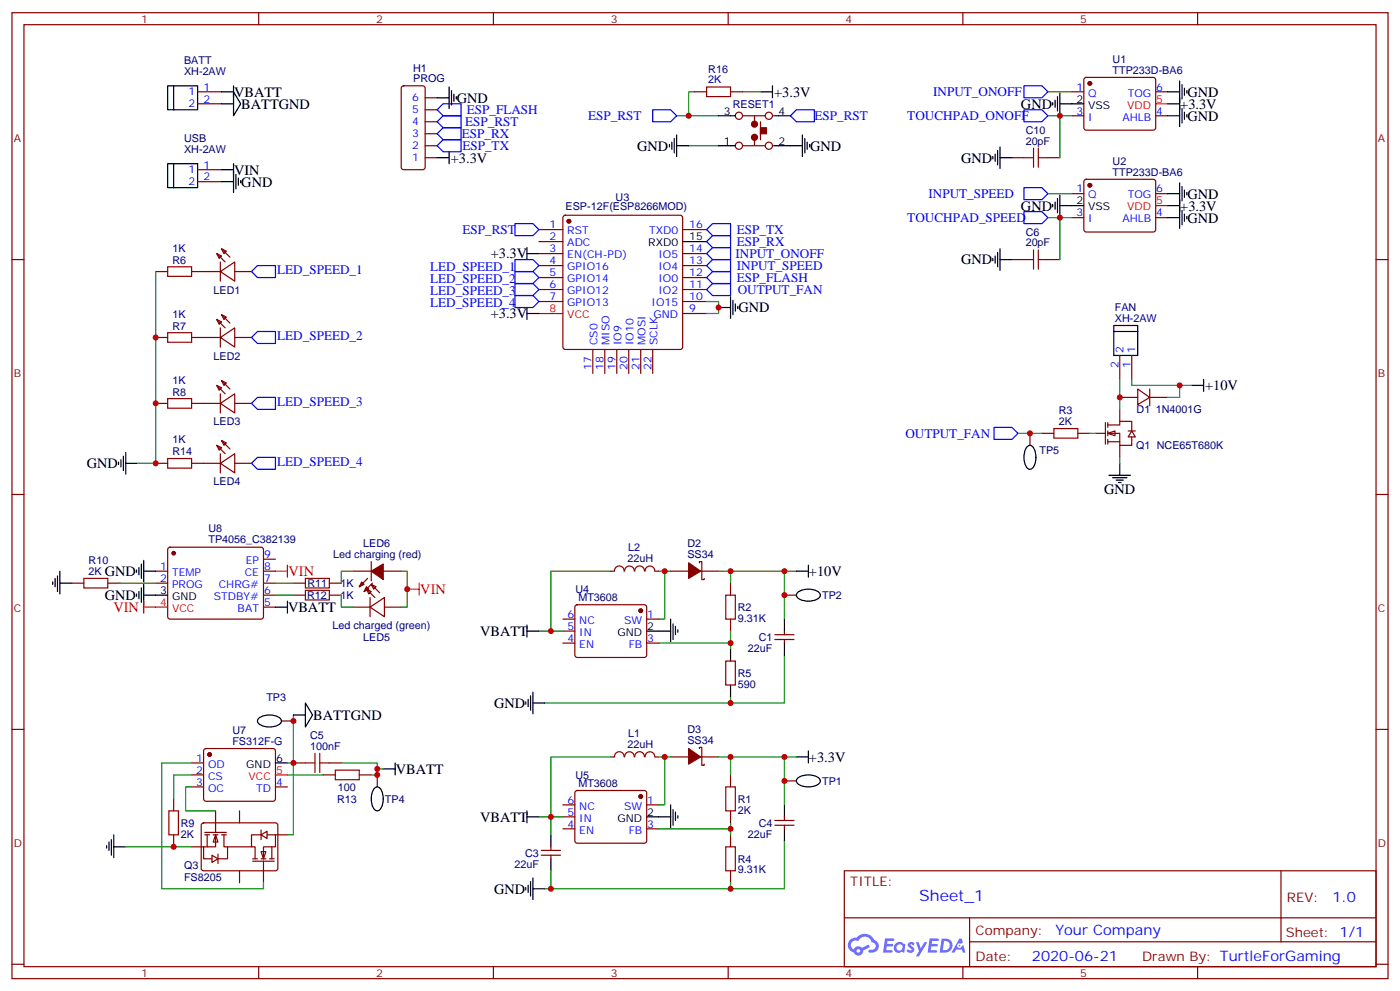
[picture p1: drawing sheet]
<svg xmlns="http://www.w3.org/2000/svg" width="412mm" height="292mm" viewBox="0 0 412 292" stroke-linecap="round" stroke-linejoin="round" font-family="sans-serif">
<g fill="none" stroke="#870000" stroke-width=".35">
<path d="M3.5 3.7h405.4v284.4h-405.4zM7.1 7.3h398.2v277.3h-398.2zM76.2 3.7v3.6M145.3 3.7v3.6M214.5 3.7v3.6M283.6 3.7v3.6M352.8 3.7v3.6M3.5 76.4h3.6M405.3 76.4h3.6M3.5 145.6h3.6M405.3 145.6h3.6M3.5 214.7h3.6"/>
<path d="M405.3 214.7h3.6M248.7 256.3h156.6v28.3h-156.6zM377.3 256.4v20.8M248.7 270.2h156.5M285.6 277.2h119.6M285.6 270.2v14.1M3.5 283.8h3.6M76.2 284.6v3.5M145.3 284.6v3.5M214.5 284.6v3.5M283.6 284.6v3.5M352.8 284.6v3.5"/>
<path d="M405.3 283.8h3.6"/>
</g>
<g fill="#5487ff">
<path d="M267.7 277.5a1.22 1.22 0 0 1 1.7 .3l-.4 .5a.47 .47 0 0 0-.3-.4 .47 .47 0 0 0-.5 .2l.1 .3a1.14 1.14 0 0 1 .8 1.7 1.14 1.14 0 0 1-1.9 0l-.2-.2 .5-.5 .7 .4a.29 .29 0 0 0 .3-.3 .29 .29 0 0 0-.2-.3 1.04 1.04 0 0 1-.6-1.7z"/>
<path d="M260.7 276.3h2.4l.3 .1-.2 .5-1.8 .1-.1 .9h1.5l.3 .3-.3 .4h-1.6l-.2 1.1h1.7l.2 .3-.2 .4h-2.6z"/>
<path d="M273.8 276.3h2.4l.3 .1-.1 .5-1.8 .1-.2 .9h1.6l.3 .3-.4 .4h-1.6l-.1 1.1h1.7l.2 .3-.2 .4h-2.6z"/>
<path d="M282.6 276.3h.7l.3 1.2-.6 .3a.69 .69 0 0 0-1 .3 .69 .69 0 0 0 .4 1 .69 .69 0 0 0 .9-.6l.5-.3 .6 2.2h-.8l-.2-.9h-1.8l-.5 .9h-.8z"/>
<path d="M269.8 277.3h.8l.6 1.9 1.1-1.9h.9l-2.6 4.2h-.8l.9-1.5z"/>
<path d="M277.4 276.3l-.6 4.1h1.3a2.11 2.11 0 0 0 2.5-2.1 2.11 2.11 0 0 0-2.5-2zM278.1 277a1.39 1.39 0 0 1 1.7 1.4 1.39 1.39 0 0 1-1.8 1.3h-.3z"/>
<path d="M263.7 277.9a1.54 1.54 0 0 0-.1 2.1 1.54 1.54 0 0 0 2.2 .2l.6 .2 .3-2.3-.2-.2-.4-.1a1.49 1.49 0 0 0-2.4 .1zM264 278.9a.94 .94 0 0 1 1.8 0 .94 .94 0 0 1-1.8 0z"/>
<path d="M250.4 276.6a2.18 2.18 0 0 0 1.1 3.8 1.44 1.44 0 0 0 1.6 .9 1.44 1.44 0 0 0 1.2-1.5l2-1-.5-.7-1.9 .9a1.47 1.47 0 0 0-2.4 .5 1.39 1.39 0 0 1-.7-2 1.39 1.39 0 0 1 2-.5 2.12 2.12 0 0 1 2.2-1.3 2.12 2.12 0 0 1 1.9 1.7 1.14 1.14 0 0 1 1.1 1.4 1.14 1.14 0 0 1-1.7 .8 .43 .43 0 0 0-.5 .3 .43 .43 0 0 0 .4 .5 1.98 1.98 0 0 0 2.5-1.2 1.98 1.98 0 0 0-1.2-2.5 3.1 3.1 0 0 0-5.3-.7l-.9 .1zM252.3 279.9a.55 .55 0 0 1 1.1 0 .55 .55 0 0 1-1.1 0z"/>
<circle cx="282.6" cy="278.4" r=".26"/>
</g>
<g fill="none" stroke="#000" stroke-width=".35">
<path d="M51.2 25.3h7v7h-7zM51.2 25.3h-1.8v7h1.8M65.3 27h3.5M68.8 25.3v3.5M315.7 30.6h3.6M51.2 48.2h7v7h-7zM51.2 48.2h-1.8v7h1.8M65.3 50h3.5M65.3 53.5h3.5M68.8 48.2v8.5M69.5 51.4v4.2M70.2 52.4v2.1"/>
<path d="M70.9 53.1v.7M315.7 60.5h3.6M328.1 97.6h7v7h-7zM328.1 97.6v-1.8h7v1.8"/>
</g>
<g fill="none" stroke="#870000" stroke-width=".35">
<path d="M58.2 27h7.1M58.2 30.6h7.1M315.7 27h3.6M315.7 34.1h3.6M319.5 23l.5-.2h19.7l.5 .2 .2 .5v14.4l-.7 .4-20-.1-.4-.6v-14.1zM340.4 27h3.6M340.4 34.1h3.6M58.2 50h7.1M58.2 53.5h7.1M315.7 57h3.6M319.5 53l.5-.2h19.7l.5 .2 .2 .5v14.4l-.7 .4-20-.1-.4-.6v-14.1zM340.4 57h3.6"/>
<path d="M315.7 64.1h3.6M340.4 64.1h3.6M329.8 104.6v7.1M333.4 104.6v7.1M104.1 178.7h4.9M104.1 168.1h5.3M107.9 173.4l1.5 .7-.7 .7zM107.9 173.4l2.5 2.5M108.3 170.3l-2.5 2.4M109 178.7l4.2-2.8v5.6zM109 175.9v5.6M109.4 172l1.4 .7-.7 .7z"/>
<path d="M109.4 172l2.4 2.5M109.4 165.3v5.7M109.7 171.7l-2.5 2.4M112.9 168.1h5.3M113.2 178.7h5"/>
</g>
<g fill="#870000" stroke="#870000" stroke-width=".35">
<path d="M106.5 171.3l.7 .7-1.4 .7z"/>
<path d="M107.9 172.7l.8 .7-1.5 .7z"/>
<path d="M109.4 168.1l3.5-2.1v4.6z"/>
<circle cx="321" cy="24.6" r=".53"/>
<circle cx="321" cy="54.5" r=".53"/>
</g>
<path d="M340.4 30.6h3.6M340.4 60.5h3.6" fill="none" stroke="#f00" stroke-width=".35"/>
<path d="M326.3 127.6l2.1-.7v1.4z" fill="#fff" stroke="#870000" stroke-width=".35"/>
<g fill="none" stroke="#870000" stroke-width=".35">
<path d="M158.7 67.6h7.1M158.7 71.1h7.1M158.7 74.6h7.1M158.7 78.2h7.1M166 63.6l.5-.2h33.9l.5 .2 .2 .5v38.1l-.3 .5-.4 .2h-33.9l-.5-.3-.2-.4v-38.1zM201.1 67.6h7M201.1 74.6h7M201.1 78.2h7M158.7 81.7h7.1M158.7 85.2h7.1M158.7 88.8h7.1M201.1 81.7h7"/>
<path d="M201.1 85.2h7M201.1 88.8h7M201.1 92.3h7M174.6 102.9v7M178.2 102.9v7M181.7 102.9v7M185.2 102.9v7M188.7 102.9v7M192.3 102.9v7M329.8 117h5.3M335.1 114.5l3.6 2.5-3.6 2.1zM338.7 117h5.3"/>
<path d="M338.7 114.5v5M322.8 127.6h2.8M325.6 124.4v6.3M326.3 125.1h3.5v-1.1h3.6v2.9M326.3 127.6h3.5v3.5h3.6v-2.5M326.3 130h3.5M326.3 124.4v1.4M326.3 126.9v1.4M326.3 129.3v1.4M329.8 120.5v3.5M329.8 131.1v3.5M332.3 126.9h2.1"/>
<path d="M333.4 126.9l1 1.7h-2.1zM51.2 235.2v3.5M56.4 224.6h3.6M56.4 228.1h3.6M56.4 231.6h3.6M60.2 220.6l.5-.3h19.7l.5 .3 .2 .5v14.3l-.7 .5-20-.1-.4-.6v-14.1zM81.1 231.6h3.6M86.4 224.6h3.6M97 224.6h3.5M51.2 245.7v3.6"/>
</g>
<g fill="#870000" stroke="#870000" stroke-width=".35">
<circle cx="167.6" cy="65.1" r=".53"/>
<circle cx="61.7" cy="222.1" r=".53"/>
</g>
<path d="M158.7 92.3h7.1M81.1 228.1h3.6" fill="none" stroke="#f00" stroke-width=".35"/>
<path d="M201.1 71.1h7M81.1 224.6h3.6" fill="none" stroke="#000" stroke-width=".35"/>
<path d="M49.7 238.7h2.9v7h-2.9zM90 224.6h2.8M92.8 221.8v5.6M94.2 224.6h2.8M94.2 221.8v5.6" fill="none" stroke="#a10000" stroke-width=".35"/>
<path d="M86.4 210.5v14.1h-1.7M56.4 228.1h-5.2v7.1M84.7 228.1h10.5" fill="none" stroke="#008700" stroke-width=".35"/>
<g fill="#fff" stroke="#870000" stroke-width=".35">
<path d="M63.5 245.7l.7 2.2h-1.4z"/>
<path d="M62.4 251.7l1.8 1.1-1.8 1.1z"/>
</g>
<path d="M63.5 238.7v6.3M70.6 238.7v3.5M56.4 249.3h3.6M60.3 245h6.4M60.3 245.7h1.4M61 245.7v3.6M62.8 245.7h1.4M63.5 245.7v3.6h-3.5v3.5h2.4M64.2 251.4v2.8M65.3 245.7h1.4M66 245.7v3.6h1v3.5h-2.8" fill="none" stroke="#870000" stroke-width=".35"/>
<g fill="#fff" stroke="#870000" stroke-width=".35">
<path d="M76.9 250.7h1.4l-.7 2.1z"/>
<path d="M76.9 245.7l1.8-1v2.1z"/>
</g>
<g fill="none" stroke="#870000" stroke-width=".35">
<path d="M118.4 25.5l.5-.2h5.6l.7 .4v23.5l-.4 .7-5.9 .1-.7-.5v-23.5zM125.2 39.4h3.6M125.2 35.8h3.6M125.2 32.3h3.6M125.2 28.8h3.6M204.6 27h3.5M215.2 27h3.5M218.7 34.1h6.7M222.2 34.1v1.7M224 35.8v5.3M125.2 46.4h3.6M125.2 42.9h3.6"/>
<path d="M218.7 42.9h6.7M222.2 41v1.7M298.1 46.4h3.5M308.7 46.4h3.5M45.9 79.9h3.5M56.4 79.9h8.5M63.9 74.6l1.4 .8-.7 .7zM63.9 74.6l2.4 2.5M64.9 79.9l4.2-2.8v5.7zM64.9 77.1v5.7M65.3 73.2l1.4 .7-.7 .7zM65.3 73.2l2.4 2.5"/>
<path d="M69.1 79.9h5M298.1 76.4h3.5M308.7 76.4h3.5M45.9 99.3h3.5M56.4 99.3h8.5M63.9 94.1l1.4 .7-.7 .7zM63.9 94.1l2.4 2.4M64.9 99.3l4.2-2.8v5.7zM64.9 96.5v5.7M65.3 92.6l1.4 .7-.7 .8zM65.3 92.6l2.4 2.5M69.1 99.3h5"/>
<path d="M45.9 118.7h3.5M56.4 118.7h8.5M63.9 113.5l1.4 .7-.7 .7zM63.9 113.5l2.4 2.4M64.9 118.7l4.2-2.8v5.7zM64.9 115.9v5.7M65.3 112l1.4 .7-.7 .8zM65.3 112l2.4 2.5M69.1 118.7h5M45.9 136.4h3.5M56.4 136.4h8.5M63.9 131.1l1.4 .7-.7 .7z"/>
<path d="M63.9 131.1l2.4 2.5M64.9 136.4l4.2-2.8v5.6zM64.9 133.6v5.6M65.3 129.7l1.4 .7-.7 .7zM65.3 129.7l2.4 2.5M69.1 136.4h5M303.4 127.6v3.5M306.9 127.6h3.5M317.5 127.6h3.5M21.2 171.7h3.5M31.7 171.7h3.6M45.9 168.1h3.5"/>
<path d="M45.9 171.7h3.5M49.6 161.3l.5-.2h26.8l.5 .2 .2 .5-.1 20-.6 .4h-27.1l-.4-.7v-19.7zM77.6 168.1h3.5M77.6 171.7h3.5M77.6 178.7h3.5M77.6 175.2h3.5M77.6 164.6h3.5M86.4 171.7h3.6M86.4 175.2h3.6M97 171.7h3.5M97 175.2h3.5M169.6 178.2l.4-.2h19.8l.5 .2 .2 .5-.1 14.4-.6 .4h-20l-.5-.7v-14.1z"/>
<path d="M179.9 168.1h1.1M181 168.1a1.41 1.41 0 0 1 1.4-1.5 1.41 1.41 0 0 1 1.4 1.5M184 168.1a1.41 1.41 0 0 1 1.4-1.5 1.41 1.41 0 0 1 1.4 1.5M187 168.1a1.41 1.41 0 0 1 1.4-1.5 1.41 1.41 0 0 1 1.4 1.5M190 168.1a1.41 1.41 0 0 1 1.4-1.5 1.41 1.41 0 0 1 1.5 1.5M193 168.1h1M197.6 168.1h5.2M206 165.7v-.4h.7v5.3h.7v-.3M206.4 168.1h5.3M215.2 171.7v3.5M231.1 175.2h3.5M165.8 182.2h3.5"/>
<path d="M165.8 189.3h3.5M165.8 185.8h3.5M190.5 182.2h3.5M190.5 189.3h3.5M213.8 194.6h2.8v7h-2.8zM215.2 182.2v3.6M228.2 188.2h5.7M228.2 186.8h5.7M231.1 185.8v1M231.1 188.2v1.1M82.9 212.2h3.5M95.2 228.1h3.6"/>
<path d="M105.8 228.1h3.6M111.1 228.1v3.5M165.8 236.9h3.5M169.6 232.9l.4-.2h19.8l.5 .2 .2 .5-.1 14.4-.6 .4-20-.1-.5-.6v-14.1zM179.9 222.8h1.1M181 222.8a1.41 1.41 0 0 1 1.4-1.5 1.41 1.41 0 0 1 1.4 1.5M184 222.8a1.41 1.41 0 0 1 1.4-1.5 1.41 1.41 0 0 1 1.4 1.5M187 222.8a1.41 1.41 0 0 1 1.4-1.5 1.41 1.41 0 0 1 1.4 1.5M190 222.8a1.41 1.41 0 0 1 1.4-1.5 1.41 1.41 0 0 1 1.5 1.5M190.5 236.9h3.5M193 222.8h1M197.6 222.8h5.2"/>
<path d="M206 220.3v-.3h.7v5.3h.7v-.4M206.4 222.8h5.3M215.2 228.1v3.5M215.2 238.7v3.5M231.1 229.9h3.5M59.5 242.4l.5-.2 21.4 .1 .4 .6v13l-.7 .4h-21.4l-.4-.7v-12.7zM67 249.3h7.1M70.6 256.3v3.6M74.4 253.5h6.4M74.4 252.8h1.4M76.9 245.7h-2.8v3.6h1v3.5M76.9 244.3v2.9"/>
<path d="M76.9 252.8h1.4M77.6 253.5v6.4M78.7 245.7h2.4v3.6h-3.5v3.5M79.4 252.8h1.4M80.1 249.3v3.5M81.1 245.7h3.6M159.5 251.7h5.6M159.5 250.3h5.6M162.3 249.3v1M162.3 251.7v1.1M165.8 244h3.5M165.8 240.5h3.5"/>
<path d="M190.5 244h3.5M215.2 245.7v3.6M215.2 256.3v3.6M228.2 242.9h5.7M228.2 241.5h5.7M231.1 240.5v1M231.1 242.9v1.1"/>
<circle cx="217.7" cy="34.1" r="1.06"/>
<circle cx="226.5" cy="34.1" r="1.06"/>
<circle cx="217.7" cy="42.9" r="1.06"/>
<circle cx="226.5" cy="42.9" r="1.06"/>
</g>
<g fill="none" stroke="#000" stroke-width=".35">
<path d="M65.3 30.6h3.5M68.8 27l2.1 3.6-2.1 3.5zM128.8 28.8h3.5M132.3 25.6v6.4M133 26.7v4.2M133.7 27.7v2.1M134.4 28.4v.7M199.3 39.7v6.4M211.7 34.1h4.9M224 27h3.5M227.5 25.3v3.5M227.9 34.1h4.9"/>
<path d="M236.4 39.7v6.4M310.1 30.2v.7M310.8 29.5v2.1M311.5 28.4v4.3M312.2 30.6h3.5M312.2 27.4v6.3M344 27h3.5M344 34.1h3.5M344 30.6h3.5M347.5 23.8v13.5M348.2 24.9v4.2M348.2 32v4.2"/>
<path d="M348.9 26v2.1M348.9 33v2.1M349.6 26.7v.7M349.6 33.7v.7M128.8 46.4h3.5M132.3 44.7v3.5M197.2 42.5v.8M197.9 41.8v2.2M198.6 40.8v4.2M199.3 42.9h3.5M211.7 42.9h4.9M227.9 42.9h8.5"/>
<path d="M237.1 40.8v4.2M237.8 41.8v2.2M238.5 42.5v.8M292.5 46.1v.7M293.2 45.4v2.1M293.9 44.3v4.2M294.6 43.3v6.3M294.6 46.4h3.5M310.8 59.5v2.1M311.5 58.4v4.3M312.2 57.4v6.3M344 57h3.5"/>
<path d="M347.5 53.8v13.4M348.2 54.9v4.2M348.9 56v2.1M349.6 56.7v.7M155.2 72.9v3.5M155.2 74.6h3.5M292.5 76.1v.7M293.2 75.4v2.1M293.9 74.3v4.2M294.6 76.4h3.5M294.6 73.2v6.4M310.1 60.2v.7"/>
<path d="M312.2 60.5h3.5M344 64.1h3.5M344 60.5h3.5M348.2 61.9v4.3M348.9 63v2.1M349.6 63.7v.7M155.2 90.5v3.6M155.2 92.3h3.5M211.7 90.5h3.5M215.2 87.3v6.4M215.9 88.4v4.2M216.6 89.5v2.1"/>
<path d="M217.3 90.2v.7M351 113.5h3.5M354.5 111.7v3.5M34.9 136v.7M35.6 135.3v2.1M36.3 134.3v4.2M37 136.4h3.6M37 133.2v6.4M302.6 131.5a1.31 1.31 0 0 1 1.4-.2 1.31 1.31 0 0 1 .8 1.1 5.3 5.3 0 0 1-1 5.7 1.77 1.77 0 0 1-2-1.9l-.1-2.4 .3-1.4zM326.7 139.9h6.3M329.8 136.4v3.5M327.7 140.6h4.3"/>
<path d="M328.8 141.3h2.1M329.5 142h.7M15.5 171.3v.7M16.2 170.3v2.4M16.9 169.5v4.6M17.6 171.7h3.6M17.6 168.1v6.7M40.2 167.8v.7M40.2 174.8v.7M40.9 167.1v2.1M40.9 174.1v2.1M41.6 166v4.3"/>
<path d="M41.6 173.1v4.2M42.3 175.2h7.1M42.3 165v6.3M42.3 172v6.4M42.3 168.1h3.6M81.1 178.7h3.6M84.7 177v3.5M234.6 168.1h3.5M235 174.4a5.6 5.6 0 0 1 6.3 0 1.31 1.31 0 0 1 .2 1.4 1.31 1.31 0 0 1-1.2 .8 5.3 5.3 0 0 1-5.6-1l-.1-.4zM238.1 166.4v3.5M155.2 184v3.5M155.2 185.8h3.5"/>
<path d="M190.5 185.8h7.1M197.6 182.2v6.7M198.3 183.7v4.5M199 184.4v2.4M199.7 185.4v.7M215.2 191.1v3.5M231.1 182.2v3.6M231.1 189.3v3.5M76.2 211.5a5.6 5.6 0 0 1 6.3 0 1.31 1.31 0 0 1 .2 1.3 1.31 1.31 0 0 1-1.1 .8 5.3 5.3 0 0 1-5.7-1l-.1-.4zM86.4 210.5h3.6M90 206.9l2.1 3.6-2.1 3.5zM154.9 206.6v.7"/>
<path d="M155.6 205.9v2.1M156.3 204.8v4.3M157 203.8v6.3M157 206.9h3.5M215.2 201.6v3.6M110.3 232a1.31 1.31 0 0 1 1.4-.2 1.31 1.31 0 0 1 .8 1.2 5.3 5.3 0 0 1-1 5.6 1.77 1.77 0 0 1-2-1.9l-.1-2.3 .3-1.4zM112.9 226.3h3.5M116.4 224.6v3.5M155.2 238.7v3.5M197.6 236.9v6.7M198.3 238.3v4.6M199 239v2.5"/>
<path d="M231.1 236.9v3.6M234.6 222.8h3.5M235 229.1a5.6 5.6 0 0 1 6.3 0 1.31 1.31 0 0 1 .2 1.4 1.31 1.31 0 0 1-1.2 .7 5.3 5.3 0 0 1-5.6-.9l-.1-.4zM238.1 221.1v3.5M31.4 248.9v.7M32.1 247.9v2.4M32.8 247.2v4.5M33.5 249.3h3.5M33.5 245.7v6.7M155.2 240.5h3.5M156.3 259.5v4.2M157 258.4v6.4"/>
<path d="M162.3 245.7v3.6M162.3 252.8v3.5M190.5 240.5h7.1M199.7 240.1v.7M231.1 244v3.5M154.9 261.3v.7M155.6 260.6v2.1M157 261.6h3.5"/>
</g>
<g fill="none" stroke="#008700" stroke-width=".35">
<path d="M199.3 34.1h12.4M204.6 27h-1.8v7.1M218.7 27h5.3M308.7 34.1h7M308.7 27h7M312.2 34.1v12.3M202.8 42.9h8.9M308.7 57h7M45.9 79.9v56.5h-5.3M308.7 64.1h7M312.2 64.1v12.3M208.1 88.8h3.6v3.5h-3.6"/>
<path d="M329.8 111.7v8.8M333.4 111.7v1.8h17.6M347.5 113.5v3.5h-3.5M299.9 127.6h7M321 127.6h1.8M329.8 134.6v1.8M35.3 171.7h10.6M81.1 171.7h5.3M81.1 175.2h5.3M100.5 175.2v3.5h3.6M104.1 168.1h-3.6v3.6M118.2 168.1h1.7v10.6h-1.7"/>
<path d="M179.9 168.1h-17.6v17.7h3.5M194 168.1h3.6M195.8 168.1v14.1h-1.8M211.7 168.1h3.5M231.1 168.1v14.1M234.6 168.1h-19.4v3.6M158.7 185.8h3.6M194 189.3h21.2M215.2 185.8v5.3M231.1 192.8v14.1h-70.6M215.2 205.2v1.7M56.4 231.6h-1.7v7.1h8.8"/>
<path d="M56.4 224.6h-8.8v37h30v-1.7M86.4 224.6v21.1h-1.7M100.5 224.6h10.6v3.5h-1.7M111.1 226.3h1.8M179.9 222.8h-17.6v17.7h3.5M194 222.8h3.6M195.8 222.8v14.1h-1.8M211.7 222.8h3.5v5.3M215.2 222.8h19.4M231.1 222.8v14.1M37 249.3h19.4M158.7 240.5h3.6v5.2"/>
<path d="M162.3 256.3v5.3h-1.8M194 244h21.2M215.2 259.9v1.7h-52.9M215.2 242.2v3.5M231.1 247.5v14.1h-15.9"/>
</g>
<g fill="#870000" stroke="#870000" stroke-width=".35">
<path d="M202.8 220.3l3.6 2.5-3.6 2.1z"/>
<path d="M202.8 165.7l3.6 2.4-3.6 2.2z"/>
<path d="M224 37.6h1.8v1.8h-1.8z"/>
<circle cx="51.2" cy="162.8" r=".53"/>
<circle cx="188.7" cy="234.5" r=".53"/>
<circle cx="188.7" cy="179.8" r=".53"/>
<circle cx="222.3" cy="36.5" r=".88"/>
<circle cx="222.3" cy="40.4" r=".88"/>
</g>
<path d="M42.3 178.7h7.1M42.3 177v3.5M81.1 168.1h3.6M84.7 166.4v3.5M119.9 173.4h3.6M123.5 171.7v3.5" fill="none" stroke="#f00" stroke-width=".35"/>
<g fill="none" stroke="#a10000" stroke-width=".35">
<path d="M208.1 25.6h7.1v2.8h-7.1zM301.6 46.4h2.8M304.4 43.6v5.6M305.9 46.4h2.8M305.9 43.6v5.6M49.4 78.5h7v2.9h-7zM301.6 76.4h2.8M304.4 73.6v5.6M305.9 73.6v5.6M305.9 76.4h2.8M49.4 97.9h7v2.9h-7zM49.4 117.3h7v2.9h-7z"/>
<path d="M49.4 135h7v2.8h-7zM310.4 126.2h7.1v2.8h-7.1zM24.7 170.3h7v2.8h-7zM90 170.3h7v2.8h-7zM90 173.8h7v2.8h-7zM213.8 175.2h2.8v7h-2.8zM98.8 226.7h7v2.8h-7zM213.8 231.6h2.8v7.1h-2.8zM213.8 249.3h2.8v7h-2.8z"/>
</g>
<g fill="none" stroke="#00f" stroke-width=".35">
<path d="M128.8 39.4l1.7-1.8h5.3v3.5h-5.3zM128.8 35.8l1.7-1.7h5.3v3.5h-5.3zM130.5 30.6h5.3v3.5h-5.3l-1.7-1.8zM192.3 32.3h5.3l1.7 1.8-1.7 1.7h-5.3zM234.6 32.3h5.3v3.5h-5.3l-1.8-1.7zM301.6 32.3h5.3l1.8 1.8-1.8 1.7h-5.3zM301.6 25.3h5.3l1.8 1.7-1.8 1.8h-5.3zM130.5 41.1h5.3v3.6h-5.3l-1.7-1.8zM301.6 55.2h5.3l1.8 1.8-1.8 1.8h-5.3zM74.1 79.9l1.7-1.7h5.3v3.5h-5.3zM151.7 65.8h5.3l1.7 1.8-1.7 1.8h-5.3zM151.7 76.4h5.3l1.7 1.8-1.7 1.7h-5.3z"/>
<path d="M151.7 79.9h5.3l1.7 1.8-1.7 1.8h-5.3zM208.1 67.6l1.8-1.8h5.3v3.6h-5.3zM208.1 71.1l1.8-1.7h5.3v3.5h-5.3zM208.1 74.6l1.8-1.7h5.3v3.5h-5.3zM208.1 78.2l1.8-1.8h5.3v3.5h-5.3zM301.6 62.3h5.3l1.8 1.8-1.8 1.7h-5.3zM74.1 99.3l1.7-1.7h5.3v3.5h-5.3zM151.7 83.5h5.3l1.7 1.7-1.7 1.8h-5.3zM151.7 87h5.3l1.7 1.8-1.7 1.7h-5.3zM208.1 81.7l1.8-1.8h5.3v3.6h-5.3zM208.1 85.2l1.8-1.7h5.3v3.5h-5.3zM74.1 118.7l1.7-1.7h5.3v3.5h-5.3z"/>
<path d="M74.1 136.4l1.7-1.8h5.3v3.5h-5.3zM292.8 125.8h5.3l1.8 1.8-1.8 1.7h-5.3z"/>
</g>
<g fill="#c00">
<circle cx="303.4" cy="127.6" r=".88"/>
<circle cx="312.2" cy="64.1" r=".88"/>
<circle cx="312.2" cy="34.1" r=".88"/>
<circle cx="347.5" cy="113.5" r=".88"/>
<circle cx="329.8" cy="117" r=".88"/>
<circle cx="162.3" cy="261.6" r=".88"/>
<circle cx="119.9" cy="173.4" r=".88"/>
<circle cx="86.4" cy="212.2" r=".88"/>
<circle cx="231.1" cy="229.9" r=".88"/>
<circle cx="231.1" cy="175.2" r=".88"/>
<circle cx="215.2" cy="189.3" r=".88"/>
<circle cx="215.2" cy="261.6" r=".88"/>
<circle cx="162.3" cy="240.5" r=".88"/>
<circle cx="215.2" cy="222.8" r=".88"/>
<circle cx="86.4" cy="224.6" r=".88"/>
<circle cx="51.2" cy="249.3" r=".88"/>
<circle cx="195.8" cy="222.8" r=".88"/>
<circle cx="215.2" cy="244" r=".88"/>
<circle cx="231.1" cy="222.8" r=".88"/>
<circle cx="111.1" cy="226.3" r=".88"/>
<circle cx="231.1" cy="168.1" r=".88"/>
<circle cx="195.8" cy="168.1" r=".88"/>
<circle cx="162.3" cy="185.8" r=".88"/>
<circle cx="215.2" cy="206.9" r=".88"/>
<circle cx="215.2" cy="168.1" r=".88"/>
<circle cx="111.1" cy="228.1" r=".88"/>
<circle cx="45.9" cy="99.3" r=".88"/>
<circle cx="45.9" cy="118.7" r=".88"/>
<circle cx="45.9" cy="136.4" r=".88"/>
<circle cx="211.7" cy="90.5" r=".88"/>
<circle cx="202.8" cy="34.1" r=".88"/>
</g>
<text font-size="4.6" fill="#00f" x="270.8" y="265.4">Sheet_1</text>
<g font-size="4.2">
<text x="69" y="28.5">VBATT</text>
<text x="228" y="28.5">+3.3V</text>
<text x="349.8" y="28.5">GND</text>
<text x="71.1" y="32">BATTGND</text>
<text x="134.6" y="30.2">GND</text>
<text x="300.7" y="32">GND</text>
<text x="347.7" y="32">+3.3V</text>
<text x="349.8" y="35.5">GND</text>
<text x="132.8" y="47.9">+3.3V</text>
<text x="187.7" y="44.3">GND</text>
<text x="238.7" y="44.3">GND</text>
<text x="283.1" y="47.9">GND</text>
<text x="69" y="51.4">VIN</text>
<text x="71.1" y="54.9">GND</text>
<text x="349.8" y="58.5">GND</text>
<text x="300.7" y="62">GND</text>
<text x="347.7" y="62">+3.3V</text>
<text x="349.8" y="65.5">GND</text>
<text x="144.6" y="76.1">+3.3V</text>
<text x="283.1" y="77.9">GND</text>
<text x="144.6" y="93.7">+3.3V</text>
<text x="217.5" y="91.9">GND</text>
<text x="355" y="114.9">+10V</text>
<text x="25.6" y="137.8">GND</text>
<text x="325.3" y="145.6">GND</text>
<text x="30.9" y="169.6">GND</text>
<text x="238.3" y="169.6">+10V</text>
<text x="30.9" y="176.6">GND</text>
<text x="84.8" y="180.1">VBATT</text>
<text x="141.4" y="187.2">VBATT</text>
<text x="145.5" y="208.4">GND</text>
<text x="92.3" y="211.9">BATTGND</text>
<text x="116.6" y="227.8">VBATT</text>
<text x="238.3" y="224.2">+3.3V</text>
<text x="141.4" y="241.9">VBATT</text>
<text x="145.5" y="263.1">GND</text>
</g>
<g font-size="4.2" fill="#f00">
<text x="85" y="169.6">VIN</text>
<text x="123.8" y="174.9">VIN</text>
<text x="33.4" y="180.1">VIN</text>
</g>
<g font-size="4.2" fill="#00f">
<text x="392.5" y="265.6">1.0</text>
<text x="310.9" y="275.2">Your Company</text>
<text x="304" y="283">2020-06-21</text>
</g>
<g font-size="3.9" fill="#00f">
<text x="274.9" y="28.3">INPUT_ONOFF</text>
<text x="137.5" y="33.6">ESP_FLASH</text>
<text x="173.3" y="35.3">ESP_RST</text>
<text x="239.9" y="35.3">ESP_RST</text>
<text x="267.3" y="35.4">TOUCHPAD_ONOFF</text>
<text x="136.1" y="40.6">ESP_RX</text>
<text x="137" y="37">ESP_RST</text>
<text x="136.2" y="44.2">ESP_TX</text>
<text x="273.5" y="58.3">INPUT_SPEED</text>
<text x="267.3" y="65.3">TOUCHPAD_SPEED</text>
<text x="136.3" y="68.8">ESP_RST</text>
<text x="217.1" y="68.8">ESP_TX</text>
<text x="216.7" y="75.9">INPUT_ONOFF</text>
<text x="217.1" y="72.4">ESP_RX</text>
<text x="81.7" y="80.7">LED_SPEED_1</text>
<text x="126.7" y="79.9">LED_SPEED_1</text>
<text x="126.7" y="83.4">LED_SPEED_2</text>
<text x="217.1" y="79.4">INPUT_SPEED</text>
<text x="217.1" y="82.9">ESP_FLASH</text>
<text x="126.7" y="86.9">LED_SPEED_3</text>
<text x="217.3" y="86.5">OUTPUT_FAN</text>
<text x="126.7" y="90.5">LED_SPEED_4</text>
<text x="81.7" y="100.1">LED_SPEED_2</text>
<text x="81.7" y="119.5">LED_SPEED_3</text>
<text x="266.7" y="128.8">OUTPUT_FAN</text>
<text x="81.7" y="137.2">LED_SPEED_4</text>
</g>
<g font-size="3.9" fill="#800">
<text x="250.5" y="260.9">TITLE:</text>
<text x="379.1" y="265.6">REV:</text>
<text x="287.4" y="275.1">Company:</text>
<text x="378.7" y="275.7">Sheet: 1/1</text>
<text x="287.4" y="282.8">Date:</text>
<text x="336.4" y="282.9">Drawn By: TurtleForGaming</text>
</g>
<g font-size="3.2" fill="#800">
<text x="41.6" y="6.7">1</text>
<text x="110.8" y="6.7">2</text>
<text x="179.9" y="6.7">3</text>
<text x="249.1" y="6.7">4</text>
<text x="318.2" y="6.7">5</text>
<text x="4.1" y="41.8">A</text>
<text x="405.9" y="41.8">A</text>
<text x="4.1" y="111">B</text>
<text x="405.9" y="111">B</text>
<text x="4.1" y="180.1">C</text>
<text x="405.9" y="180.1">C</text>
<text x="4.1" y="249.3">D</text>
<text x="405.9" y="249.3">D</text>
<text x="41.6" y="287.5">1</text>
<text x="110.8" y="287.5">2</text>
<text x="179.9" y="287.5">3</text>
<text x="249.1" y="287.5">4</text>
<text x="318.2" y="287.5">5</text>
</g>
<g font-size="3.2" fill="#000080">
<text x="54.2" y="22.2">XH-2AW</text>
<text x="54.2" y="18.9">BATT</text>
<text x="121.7" y="21.1">H1</text>
<text x="208.6" y="21.4">R16</text>
<text x="327.7" y="21.7">TTP233D-BA6</text>
<text x="327.7" y="18.6">U1</text>
<text x="121.7" y="24.2">PROG</text>
<text x="208.6" y="24.6">2K</text>
<text x="215.8" y="31.8">RESET1</text>
<text x="54.2" y="41.8">USB</text>
<text x="302.1" y="39.4">C10</text>
<text x="54.2" y="45.1">XH-2AW</text>
<text x="302.1" y="42.5">20pF</text>
<text x="327.7" y="51.7">TTP233D-BA6</text>
<text x="327.7" y="48.6">U2</text>
<text x="181.3" y="59.1">U3</text>
<text x="166.6" y="61.7">ESP-12F(ESP8266MOD)</text>
<text x="302.1" y="69.3">C6</text>
<text x="50.8" y="74.1">1K</text>
<text x="50.8" y="77.6">R6</text>
<text x="302.1" y="72.5">20pF</text>
<text x="62.9" y="86.4">LED1</text>
<text x="50.8" y="93.5">1K</text>
<text x="328.4" y="94.8">XH-2AW</text>
<text x="328.4" y="91.6">FAN</text>
<text x="50.8" y="97">R7</text>
<text x="62.9" y="105.8">LED2</text>
<text x="50.8" y="112.9">1K</text>
<text x="50.8" y="116.4">R8</text>
<text x="62.9" y="125.2">LED3</text>
<text x="311.9" y="125.1">2K</text>
<text x="311.9" y="122">R3</text>
<text x="334.8" y="121.7">D1</text>
<text x="340.4" y="121.7">1N4001G</text>
<text x="50.8" y="130.5">1K</text>
<text x="50.8" y="134.1">R14</text>
<text x="306.2" y="133.6">TP5</text>
<text x="334.7" y="132.3">Q1 NCE65T680K</text>
<text x="62.9" y="142.9">LED4</text>
<text x="61.4" y="159.8">TP4056_C382139</text>
<text x="61.4" y="156.7">U8</text>
<text x="107" y="161.1">LED6</text>
<text x="202.5" y="161">D2</text>
<text x="26.1" y="166.1">R10</text>
<text x="98.2" y="164.2">Led charging (red)</text>
<text x="184.8" y="165.5">22uH</text>
<text x="185.1" y="162.3">L2</text>
<text x="202.5" y="164.3">SS34</text>
<text x="26.1" y="169.2">2K</text>
<text x="90.6" y="172.8">R11</text>
<text x="100.3" y="172.8">1K</text>
<text x="90.5" y="176.3">R12</text>
<text x="100.3" y="176.3">1K</text>
<text x="169.5" y="174.7">U4</text>
<text x="170.4" y="177">MT3608</text>
<text x="217.3" y="179.8">R2</text>
<text x="242.2" y="176.3">TP2</text>
<text x="98" y="185.1">Led charged (green)</text>
<text x="217.3" y="183">9.31K</text>
<text x="107" y="188.7">LED5</text>
<text x="220.3" y="191.9">22uF</text>
<text x="223.5" y="188.6">C1</text>
<text x="217.3" y="202.4">590</text>
<text x="217.3" y="199.2">R5</text>
<text x="78.5" y="206.3">TP3</text>
<text x="202.5" y="215.7">D3</text>
<text x="68.4" y="219.3">FS312F-G</text>
<text x="68.4" y="216.1">U7</text>
<text x="91.4" y="220.7">100nF</text>
<text x="91.4" y="217.5">C5</text>
<text x="184.8" y="220.2">22uH</text>
<text x="185.1" y="217">L1</text>
<text x="202.5" y="218.9">SS34</text>
<text x="99.6" y="232.8">100</text>
<text x="169.5" y="229.3">U5</text>
<text x="170.4" y="231.6">MT3608</text>
<text x="242.2" y="231">TP1</text>
<text x="99.3" y="236.3">R13</text>
<text x="113.4" y="236.3">TP4</text>
<text x="217.3" y="239.5">2K</text>
<text x="217.3" y="236.3">R1</text>
<text x="53.3" y="243.3">R9</text>
<text x="223.5" y="243.3">C4</text>
<text x="53.3" y="246.5">2K</text>
<text x="220.3" y="246.6">22uF</text>
<text x="54.2" y="255.7">Q3</text>
<text x="151.5" y="255.4">22uF</text>
<text x="154.7" y="252.1">C3</text>
<text x="217.3" y="257.1">9.31K</text>
<text x="217.3" y="253.9">R4</text>
<text x="54.2" y="259.2">FS8205</text>
</g>
<g font-size="3.2" fill="#00f">
<text x="55.5" y="28.1">1</text>
<text x="60" y="26.7">1</text>
<text x="121.5" y="29.8">6</text>
<text x="317.1" y="26.7">1</text>
<text x="320.6" y="28.4">Q</text>
<text x="332.2" y="28.4">TOG</text>
<text x="340.6" y="26.7">6</text>
<text x="55.5" y="31.6">2</text>
<text x="60" y="30.2">2</text>
<text x="121.5" y="33.4">5</text>
<text x="317.1" y="33.7">3</text>
<text x="320.6" y="35.5">I</text>
<text x="330.6" y="35.5">AHLB</text>
<text x="340.6" y="33.7">4</text>
<text x="121.5" y="40.4">3</text>
<text x="121.5" y="36.9">4</text>
<text x="121.5" y="47.5">1</text>
<text x="121.5" y="44">2</text>
<text x="55.5" y="51">1</text>
<text x="60" y="49.6">1</text>
<text x="60" y="53.1">2</text>
<text x="55.5" y="54.5">2</text>
<text x="317.1" y="56.7">1</text>
<text x="320.6" y="58.4">Q</text>
<text x="332.2" y="58.4">TOG</text>
<text x="340.6" y="56.7">6</text>
<text x="317.1" y="63.7">3</text>
<text x="320.6" y="65.5">I</text>
<text x="330.6" y="65.5">AHLB</text>
<text x="340.6" y="63.7">4</text>
<text x="161.9" y="67.2">1</text>
<text x="161.9" y="70.8">2</text>
<text x="167.1" y="69">RST</text>
<text x="191.2" y="69">TXD0</text>
<text x="203" y="67.2">16</text>
<text x="161.9" y="74.3">3</text>
<text x="161.9" y="77.8">4</text>
<text x="167.1" y="72.5">ADC</text>
<text x="167.1" y="76.1">EN(CH-PD)</text>
<text x="193.9" y="76.1">IO5</text>
<text x="203" y="77.8">13</text>
<text x="203" y="74.3">14</text>
<text x="161.9" y="81.4">5</text>
<text x="167.1" y="79.6">GPIO16</text>
<text x="167.1" y="83.1">GPIO14</text>
<text x="193.9" y="83.1">IO0</text>
<text x="193.9" y="79.6">IO4</text>
<text x="203" y="81.4">12</text>
<text x="161.9" y="84.9">6</text>
<text x="161.9" y="88.4">7</text>
<text x="167.1" y="86.6">GPIO12</text>
<text x="193.9" y="86.6">IO2</text>
<text x="203" y="88.4">10</text>
<text x="203" y="84.9">11</text>
<text x="167.1" y="90.2">GPIO13</text>
<text x="191.9" y="90.2">IO15</text>
<text x="192.5" y="93.7">GND</text>
<text x="203" y="91.9">9</text>
<text x="176" y="101.6" transform="rotate(-90 176 101.6)">CS0</text>
<text x="179.6" y="101.6" transform="rotate(-90 179.6 101.6)">MISO</text>
<text x="183.1" y="101.6" transform="rotate(-90 183.1 101.6)">IO9</text>
<text x="186.6" y="101.6" transform="rotate(-90 186.6 101.6)">IO10</text>
<text x="190.1" y="101.6" transform="rotate(-90 190.1 101.6)">MOSI</text>
<text x="193.7" y="101.6" transform="rotate(-90 193.7 101.6)">SCLK</text>
<text x="330.9" y="103.9" transform="rotate(-90 330.9 103.9)">2</text>
<text x="334.4" y="103.9" transform="rotate(-90 334.4 103.9)">1</text>
<text x="174.3" y="108.8" transform="rotate(-90 174.3 108.8)">17</text>
<text x="177.8" y="108.8" transform="rotate(-90 177.8 108.8)">18</text>
<text x="181.3" y="108.8" transform="rotate(-90 181.3 108.8)">19</text>
<text x="184.9" y="108.8" transform="rotate(-90 184.9 108.8)">20</text>
<text x="188.4" y="108.8" transform="rotate(-90 188.4 108.8)">21</text>
<text x="191.9" y="108.8" transform="rotate(-90 191.9 108.8)">22</text>
<text x="329.5" y="108.4" transform="rotate(-90 329.5 108.4)">2</text>
<text x="333" y="108.4" transform="rotate(-90 333 108.4)">1</text>
<text x="47.2" y="167.8">1</text>
<text x="72.4" y="166">EP</text>
<text x="77.8" y="167.8">8</text>
<text x="77.8" y="164.3">9</text>
<text x="47.2" y="171.3">2</text>
<text x="50.7" y="169.5">TEMP</text>
<text x="50.7" y="173.1">PROG</text>
<text x="64.4" y="173.1">CHRG#</text>
<text x="72.1" y="169.5">CE</text>
<text x="77.8" y="171.3">7</text>
<text x="63" y="176.6">STDBY#</text>
<text x="77.8" y="178.4">5</text>
<text x="77.8" y="174.8">6</text>
<text x="70" y="180.1">BAT</text>
<text x="167.1" y="185.4">5</text>
<text x="167.1" y="181.9">6</text>
<text x="170.6" y="183.7">NC</text>
<text x="183.9" y="183.7">SW</text>
<text x="190.7" y="181.9">1</text>
<text x="167.1" y="188.9">4</text>
<text x="170.6" y="190.7">EN</text>
<text x="170.6" y="187.2">IN</text>
<text x="185.2" y="190.7">FB</text>
<text x="190.7" y="188.9">3</text>
<text x="57.8" y="224.2">1</text>
<text x="57.8" y="227.8">2</text>
<text x="61.3" y="226">OD</text>
<text x="57.8" y="231.3">3</text>
<text x="61.3" y="229.5">CS</text>
<text x="61.3" y="233">OC</text>
<text x="75.4" y="233">TD</text>
<text x="81.3" y="231.3">4</text>
<text x="167.1" y="236.6">6</text>
<text x="170.6" y="238.3">NC</text>
<text x="183.9" y="238.3">SW</text>
<text x="190.7" y="236.6">1</text>
<text x="167.1" y="243.6">4</text>
<text x="167.1" y="240.1">5</text>
<text x="170.6" y="245.4">EN</text>
<text x="170.6" y="241.9">IN</text>
<text x="185.2" y="245.4">FB</text>
<text x="190.7" y="243.6">3</text>
</g>
<g font-size="3.2">
<text x="213.2" y="33.7">3</text>
<text x="229.3" y="33.7">4</text>
<text x="317.1" y="30.2">2</text>
<text x="320.6" y="32">VSS</text>
<text x="213.2" y="42.5">1</text>
<text x="229.3" y="42.5">2</text>
<text x="317.1" y="60.2">2</text>
<text x="320.6" y="61.9">VSS</text>
<text x="203" y="70.8">15</text>
<text x="190.9" y="72.5">RXD0</text>
<text x="47.2" y="174.8">3</text>
<text x="50.7" y="176.6">GND</text>
<text x="190.7" y="185.4">2</text>
<text x="181.9" y="187.2">GND</text>
<text x="72.6" y="226">GND</text>
<text x="81.3" y="224.2">6</text>
<text x="181.9" y="241.9">GND</text>
<text x="190.7" y="240.1">2</text>
</g>
<g font-size="3.2" fill="#f00">
<text x="332.1" y="32">VDD</text>
<text x="340.6" y="30.2">5</text>
<text x="332.1" y="61.9">VDD</text>
<text x="340.6" y="60.2">5</text>
<text x="161.9" y="91.9">8</text>
<text x="167.1" y="93.7">VCC</text>
<text x="47.2" y="178.4">4</text>
<text x="50.7" y="180.1">VCC</text>
<text x="81.3" y="227.8">5</text>
<text x="73.2" y="229.5">VCC</text>
</g>
</svg>
